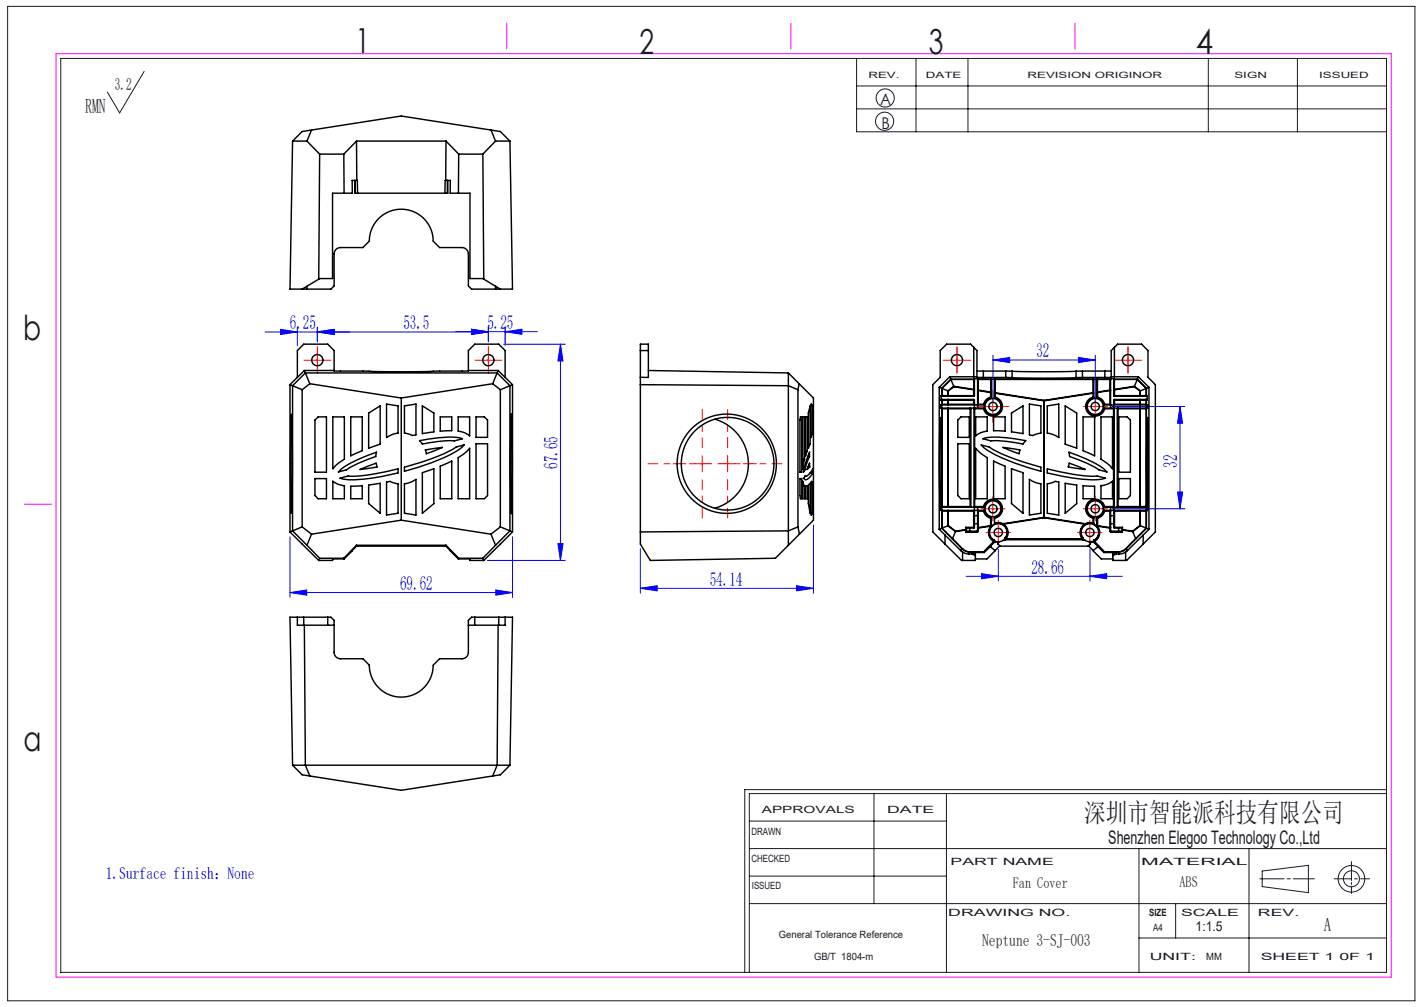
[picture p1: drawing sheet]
<svg xmlns="http://www.w3.org/2000/svg" width="297mm" height="210mm" viewBox="0 0 297 210" stroke-linecap="round" stroke-linejoin="round" font-family="sans-serif">
<g fill="none" stroke="#191924" stroke-width=".21">
<path d="M1.6 1.3h293.5v207.4h-293.5zM12.7 12.2h276.5v190.6h-276.5zM30.1 14.9l-5.1 8.6-2.6-4.3M178.7 12.2v15.3h110.5M178.7 17.9h110.5M191.1 12.2v15.3M201.9 12.2v15.3M252 12.2v15.3M270.6 12.2v15.3M178.7 22.7h110.5M156.3 177h132.9M156.3 171.2h41.1"/>
<path d="M182.3 165.5v22.9M197.4 165.5v37.3M237.6 177v25.8M260.5 177v25.8M281.9 179.7v4M289.2 165.5h-132.9v37.3M289.2 164.7h-133.9v38.1M156.3 188.4h132.9M156.3 182.7h41.1M237.6 195.6h51.6M245.2 188.4v7.2M262.8 183.3h5"/>
<path d="M263.3 181.6l9.6-1.1v5.7l-9.6-1.3zM268.5 183.3h.6M269.7 183.3h4.4M278.3 183.3h3.6M281.9 184v.4M281.9 184.8v1.5M282.5 183.3h.6M283.8 183.3h1.9"/>
<circle cx="184.5" cy="25.3" r="1.89"/>
<circle cx="184.6" cy="20.4" r="1.89"/>
<circle cx="281.9" cy="183.3" r="1.67"/>
<circle cx="281.9" cy="183.3" r="2.77"/>
</g>
<path d="M11.7 11.2h278.5v192.6h-278.5zM105.7 4.8v5.4M165 4.8v5.4M224.2 4.8v5.4M5.1 105.1h5.7" fill="none" stroke="#f0f" stroke-width=".21"/>
<g fill="none" stroke="#00f" stroke-width=".21">
<path d="M58.5 68.7l3.5 .5-3.5 .6zM62 68.2v3.9M66.2 69.2l3.5-.5v1.1zM66.2 68.2v3.1M95.1 69.2h17M98.4 68.7l3.5 .5-3.5 .6zM98.4 68.6l3.5 .6-3.5 .5zM101.9 69.2h-46.6M101.9 68.2v3.1M105 71.8h12.9M105.4 69.2l3.5-.6v1.1zM105.4 68.2v3.9"/>
<path d="M116.9 71.8v45.1M116.9 71.8l.5 3.5h-1zM207.1 75.1l3.5-.6v1.1zM207.1 74.1v9.7M207.1 75.1h21.3M224.9 74.5l3.5 .6-3.5 .5zM228.4 74.1v9.7M232 84.8h15.1M246.1 84.8v21.3M246.1 84.8l.6 3.5h-1.1zM60.5 111.9v12.7M101.7 116.9h16.2"/>
<path d="M106.9 111.9v12.7M116.4 113.4h1l-.5 3.5zM133.6 114.5v9.2M169.7 109.5v14.2M204.7 119.6l3.5 .6-3.5 .5zM208.2 114.6v6.6M227.3 114.6v6.6M232 106.1h15.1M245.6 102.6h1.1l-.6 3.5zM60.5 123.6l3.5-.6v1.1zM60.5 123.6h46.4M103.4 123l3.5 .6-3.5 .5z"/>
<path d="M133.6 122.7l3.5-.6v1.1zM133.6 122.7h36.1M166.2 122.1l3.5 .6-3.5 .5zM201.5 120.2h32.5M227.3 120.2l3.5-.6v1.1z"/>
</g>
<path d="M143.1 96.7h-8M146.4 93.4v-8M148.4 96.7h-8M149.8 96.7h8M151.8 93.4v-8M155.1 96.7h8M146.4 100v8M151.8 100v8" fill="none" stroke="#f00" stroke-width=".21" stroke-dasharray="30.5 1.3 1.3 1.3" stroke-dashoffset="28.4"/>
<g fill="none" stroke="#f00" stroke-width=".21" stroke-dasharray="30.5 1.3 1.3 1.3">
<path d="M64.5 75.1h-1.1M66.2 73.4v-1.1M66.2 76.8v1.1M67.9 75.1h1.1M100.2 75.1h-1.2M101.9 73.4v-1.1M101.9 76.8v1.1M103.5 75.1h1.2M197.9 75.1h-1.1M199.6 73.4v-1.1M199.6 76.8v1.1M201.3 75.1h1.1"/>
<path d="M233.6 75.1h-1.2M235.3 73.4v-1.1M235.3 76.8v1.1M236.9 75.1h1.2M205.4 84.8h-1.6M207.1 83.1v-1.7M207.1 86.4v1.7M208.8 84.8h1.6M226.8 84.8h-.9M228.4 83.1v-.9M228.4 86.4v.9M230.1 84.8h.9"/>
<path d="M205.4 106.1h-.8M206.5 111h-.8M207.1 104.4v-.8M207.1 107.8v.8M208.2 109.4v-.9M208.2 112.7v.9M208.8 106.1h.8M209.9 111h.8M225.6 111h-.8M226.8 106.1h-.9M227.3 109.4v-.9M227.3 112.7v.9"/>
<path d="M228.4 104.4v-.8M228.4 107.8v.8M229 111h.8M230.1 106.1h.9"/>
</g>
<g fill="none" stroke="#f00" stroke-width=".21">
<path d="M64.5 75.1h3.4M66.2 73.4v3.4M100.2 75.1h3.3M101.9 73.4v3.4M197.9 75.1h3.4M199.6 73.4v3.4M233.6 75.1h3.3M235.3 73.4v3.4M144.8 96.7h3.3M146.4 95v3.4M150.1 96.7h3.3M151.8 95v3.4"/>
<path d="M205.4 84.8h3.4M207.1 83.1v3.3M226.8 84.8h3.3M228.4 83.1v3.3M205.4 106.1h3.4M206.5 111h3.4M207.1 104.4v3.4M208.2 109.4v3.3M225.6 111h3.4M226.8 106.1h3.3M227.3 109.4v3.3M228.4 104.4v3.4"/>
</g>
<g fill="#00f">
<path d="M66.2 69.2l3.5-.5v1.1zM98.4 68.7l3.5 .5-3.5 .6zM207.1 75.1l3.5-.6v1.1zM224.9 74.5l3.5 .6-3.5 .5zM204.7 119.6l3.5 .6-3.5 .5zM227.3 120.2l3.5-.6v1.1z"/>
<path d="M133.6 122.7l3.5-.6v1.1zM166.2 122.1l3.5 .6-3.5 .5z"/>
<path d="M98.4 68.6l3.5 .6-3.5 .5zM105.4 69.2l3.5-.6v1.1z"/>
<path d="M58.5 68.7l3.5 .5-3.5 .6zM66.2 69.2l3.5-.5v1.1z"/>
<path d="M116.4 113.4h1l-.5 3.5zM116.9 71.8l.5 3.5h-1z"/>
<path d="M246.1 84.8l.6 3.5h-1.1zM245.6 102.6h1.1l-.6 3.5z"/>
<path d="M60.5 123.6l3.5-.6v1.1zM103.4 123l3.5 .6-3.5 .5z"/>
</g>
<g fill="none" stroke="#000" stroke-width=".3">
<path d="M61 29.4l-.5 30.9h8.5l.7-.7v-6.6a1.33 1.33 0 0 1 1.3-1.4h4.7l1.3-1.3a6.7 6.7 0 0 1 6.7-6.7 6.7 6.7 0 0 1 6.7 6.7l1.3 1.3h4.7a1.33 1.33 0 0 1 1.3 1.4v6.6l.7 .7h8.5l-.5-30.9M61 29.4h3M64 29.4l2.7 2.7M65 27.1l18.7-2.9 20.7 3.2 2 2M65 27.1l-1 2.3M65 27.1l-2 .3-2 2M66.7 32.1l-.2 26.1M66.7 32.1h5M71.7 32.1l.1 8.2M74 37.6l.1 2.7M74.1 37.6v2.7M74.4 29.4h18.6"/>
<path d="M74.4 29.4l-2.7 2.7M74.4 29.4v8.2M93 29.4v8.2M93 29.4l2.7 2.7M93.3 37.6v2.7M93.4 37.6l-.1 2.7M95.7 32.1l-.1 8.2M95.7 32.1h5M100.7 32.1l.2 26.1M102.4 27.1l1 2.3M103.4 29.4h3M103.4 29.4l-2.7 2.7"/>
<path d="M64 59.7v.6M74.1 40.3h19.2M74.6 40.3l-.1-2.7h-1.1l.1 2.7h-4.1v17.8h-2.7l-3.7 2.2M92.8 40.3l.1-2.7h1v2.7h4.1v17.8h2.7l3.7 2.2M103.4 59.7v.6M62 78.7l-1.5 1.5M63.5 77.3l-1.5 1.4v-5.6l1.4-1.3h5l1.3 1.3v4.3l13.6 .1 14.4-.1v-4.3l1.3-1.3h5l1.4 1.3v5.6M63.5 77.3l1.1 2.7M63.5 77.3h6.2M97.7 77.3h6.2M103.9 77.3l-1.1 2.7M103.9 77.3l3 2.9"/>
<path d="M133.6 73.1h1.6M135.2 77.3l29.2 .5M164.4 77.8l5.3 5.2v25.5l-8 7.9-26.1 .5-2-3.4v-41.7h1.6v6.9h-1.6M164.4 77.8v35.9M198.1 78.6l-2.2 2.2M198.1 78.6h5M198.1 78.6l.8 2M198.3 79.1h.1M198.3 79.1l-1.9 1.9M198.3 79.1h4.8M198.3 79.1l-1.8 1.9M203.1 79l.1 .1v3.4"/>
<path d="M203.1 79.1l.1 .1-.1-.1M203.1 79.1h.1M203.1 72.4v6.2M203.1 79v2.2M203.1 79h.9M203.1 78.6h.7M203.8 77.4h1.3M204 79l-.1 .1v6M204 79.1l-.1 .1 .1-.1M204 79.1h.1M204 79.1h27.5M204 79v2.4"/>
<path d="M204 79.1h2.6M205.1 78.7h-1.3v-5.6l-1.4-1.3h-5l-1.3 1.3v5.6l-1.5 1.5v30.7l2.5 2.6M205.1 77.4h4.7M205.1 78.7h4.7M205.1 77.4v1.3M206.6 79.1l.2 .1M206.6 79.1h.1M206.6 79.1v2.7M206.8 79.2l-.1 3.8M207.4 79.2l.1 3.8M207.6 79.1l-.2 .1M207.6 79.1h.1"/>
<path d="M207.6 79.1v2.8M207.6 79.1h20.4M209.8 78.7h1.3M209.8 77.4v1.3M209.8 77.4h1.3M211.1 78.7l6.3 .2 7-.2M211.1 77.4l6.3 .1 7-.1M211.1 77.4v1.3M224.4 77.4v1.3M225.8 77.4h4.6M225.8 78.7h4.6M225.8 78.7h-1.4"/>
<path d="M225.8 77.4v1.3M225.8 77.4h-1.4M228 79.1l.1 .1M228 79.1h.1M228 79.1v2.8M228.1 79.2l-.1 3.8M228.8 79.2l.1 3.8M228.9 79.1l-.1 .1M228.9 79.1h.1M228.9 79.1v2.7M228.9 79.1h2.6M230.4 78.7h1.4v-5.6l1.3-1.3h5l1.3 1.3v5.6l1.6 1.5v30.7l-2.6 2.6"/>
<path d="M230.4 77.4v1.3M231.5 79l.1 .1v6M231.5 79.1l.1 .1-.1-.1M231.5 79.1h.1M231.5 79h.9M231.5 79v2.4M231.8 77.4h-1.4M232.4 79l-.1 .1v3.4M232.4 79.1l-.1 .1 .1-.1M232.4 79.1h.1M232.4 78.6h5M232.4 79.1h4.8"/>
<path d="M232.4 78.6h-.6M232.4 72.4v6.2M232.4 79v2.2M237.2 79.1h-4.8M237.2 79.1l1.9 1.9M237.4 78.6l-.8 2M237.4 78.6l2.2 2.2M60.5 80.2l2.5 1.1M60.5 80.2v30.7M60.8 86.4l.2 10.3-.2 10.4-.2-10.4zM63 81.3v28.6M64.6 80l-1.6 1.3"/>
<path d="M64.6 80l19.1 3M65.7 99.8h2.4v4.2h-1.7l-.7-.7zM66.4 86.9h1.7v11.6h-2.4v-10.9zM69.4 86.9h2.4v8.9l-1.8 1.3-.6 .7zM70.9 99.7l1.7-.4 2.6-.1 2.6-.3 5.2-1.1v.8a30.8 30.8 0 0 1-11.6 1.3zM71.2 97.8a23.6 23.6 0 0 1 7.3-3.5l-.1 .9a24.7 24.7 0 0 0-6.1 2.8l-1.7 .4zM73.2 86.9h2.4v7.1l-2.4 1.1zM75.1 97.9l3.3-1.3 .3 .8zM76.9 86.1l2.4-1.5v8l-2.4 .9zM80.6 84.3l2.4 .3v5.7a5.3 5.3 0 0 0-2.4 .9zM83.7 83v25.5M84.4 97.4a38.6 38.6 0 0 0 10.7-4.2l1.7-.4a9.9 9.9 0 0 1-4.1 2.6l-2.8 1.1-5.5 1.8z"/>
<path d="M84.4 84.6l2.4-.3v6.4l-.7 .1-1.7-.5zM87.5 91.9a21.7 21.7 0 0 1 8.5-.6l.5 .2-1.7 .4a21.3 21.3 0 0 0-6.7 .7zM88.1 84.6l2.4 1.5v4l-2.4 .3zM88.1 98.6l2.4-.9v7.3l-2.4 2zM88.7 93.8l3.6-.5-3.4 1.3zM91.8 86.9h2.4v2.9l-2.4 .1zM91.8 97.2l2.4-1v7.8h-2.4zM95.6 95.4l1.7-1.2 .7-.7v10.5h-2.4zM95.6 86.9h2.4v4a4.1 4.1 0 0 0-2.4-1zM99.3 86.9h1.7l.7 .7v3.6h-2.4zM99.3 92.5h2.4v10.8l-.7 .7h-1.7zM102.8 80l-19.1 3"/>
<path d="M102.8 80l1.6 1.3M104.4 81.3v28.6M106.7 86.3l.2 10.4-.2 10.4-.2-10.4zM106.9 80.2l-2.5 1.1M106.9 80.2v30.7M133.6 80.2l30.8 .2 2 .9M149.1 87.4a9.7 9.7 0 0 1 7 9.3 9.7 9.7 0 0 1-7 9.3M166.4 81.3v28.6M166.7 80l-.3 1.3M166.8 99.8h.4v4.2h-.3l-.1-.7zM166.9 86.9h.3v11.6h-.4zM167.4 86.9h.4v8.9l-.4 2z"/>
<path d="M167.4 95.8h.4M167.7 98h.2M167.9 99.3h.2M167.9 99.3h.2l.4-.2 1.1-1.3v.8a2.42 2.42 0 0 1-1.6 1.5l-.3-.4zM168 86.9h.4v7.1l-.4 1.1zM168 94h.4M168.5 95.2h.3M168.5 97.4h.4M168.6 92.6h.4M168.8 95.2l-.9 2.8M168.8 95.2v-.9l-.8 2.4-.4 1.7 .3-.4M168.8 96.6v.3a.78 .78 0 0 1-.5 1z"/>
<path d="M168.9 98.6h.7M169 92.6v-8l-.4 1.5v7.4l.4-.9M169 92.6h.1M169.2 90.3h.4M169.2 84.6h.4M169.6 84.6l-.4-.3v6.9l.4-.9M169.6 84.6v5.7M195.9 80.8v29.6M195.9 80.8l1.8 .7M196 85v.1h.4M196 84.6v.4M196 84.6h.4"/>
<path d="M196 85h.4M196.1 87l.2 9.3-.2 10.1-.2-9.7zM196.3 82.5l.1 .1h6.7M196.3 82.5h1.4M196.3 82.5v.9M196.3 83.4h1.4M196.4 84.4h-.4v.2M196.4 85v.1M196.4 84.4v.2M196.4 84.3l.1 .1h7.4M196.4 84.6v.4M196.4 85.1v20.7"/>
<path d="M196.4 84.3h1.3M196.4 85.2h1.3M196.4 83.4l.2-.1-.1 .1M196.4 82.5l.2 .1-.1-.1M196.4 85.2l.2-.1-.1 .1M196.4 84.3l.2 .1-.1-.1M196.4 82.5h.1M196.4 84.3h.1M196.4 83.4h.1M196.4 85.2h.1M196.4 81h.1M196.4 81v1.5"/>
<path d="M196.4 83.4v1M196.5 81v1.5M196.5 83.4v.9M196.5 85.2v20.4M197.7 81.5h.1M197.7 82.5l.1 .1v-.1M197.7 84.3l.1 .1v-.1M197.7 83.4l.1-.1v.1M197.7 85.2l.1-.1v.1M197.7 84.3h.1M197.7 85.2h.1M197.7 82.5h.1"/>
<path d="M197.7 83.4h.1M197.7 81.5l.1 .1M197.7 81.5v1M197.7 83.4v.9M197.7 85.2v20.4M197.8 82.5h5.3M197.8 83.4h5.3M197.8 84.3h5.3M197.8 85.2h4.5M197.8 81.6v.9M197.8 83.4v.9M197.8 85.2v20.4"/>
<path d="M198.9 80.6l4.2 .6M198.9 80.6h.1M198.9 80.6v.1M198.9 80.6l-1.2 .9M198.9 80.7l-1.1 .9M198.9 80.7l4.2 .6M199.8 92.5h2.4v11.5h-1.8l-.6-.7zM200.4 86.9h1.8v4.3h-2.4v-3.6zM202.3 85.2l.1-.1 .1 .1M202.3 85.2h.2M202.3 85.2v20.4M202.5 85.2v20.4"/>
<path d="M203.1 84.3l.1 .1M203.1 82.5v.1M203.1 82.5h.1M203.1 83.4h.1M203.1 81.3v1.2M203.1 83.4v.9M203.1 83.3h-6.7l-.1 .1M203.1 83.3l.1 .1M203.1 81.2l.1 .1h-.1M203.1 83.3v.1M203.1 81.2v.1M203.2 85.2l.1-.1v.1"/>
<path d="M203.2 85.2h.1M203.2 85.2v20.4M203.2 82.5l-.1 .1M203.2 83.4v1.7M203.3 85.2h1.8M203.3 85.2v20.4M203.5 86.9h2.4v3a4.1 4.1 0 0 0-2.4 1zM203.5 93.5l.6 .7 1.8 1.2v8.6h-2.4zM204 84.3h-.1l.1 .1M204 84.3v.1M204 84.3h1.1M204 81.4v2.9"/>
<path d="M204 81.4l2.6 .5M204 81.4h-.1h.1M204 81.4h.1M204 81.4l2.6 .4M204.7 92.8l1.6 .4a38.6 38.6 0 0 0 10.8 4.2v.9a37.1 37.1 0 0 1-11.5-4.6zM205 91.5l.5-.2a21.7 21.7 0 0 1 8.4 .6l-.5 .7-1.7-.3a18.5 18.5 0 0 0-5-.4zM205.1 84.3l.1 .1 .1-.1M205.1 84.3h.2M205.3 84.3h.1M205.3 85.2l-.1-.1-.1 .1M205.3 85.2h-.2M205.3 85.2l-8.8-.1-.1 .1"/>
<path d="M205.3 84.3l-1.3 .1M205.3 85.2h.1M206.6 82.8h.2l-.1 .2M206.6 82.8l-.9 .6-.6 .9M206.6 82.8l.1 .2M206.6 81.9v.9M206.6 81.8l.2 .1h-.2M206.6 81.8v.1M206.7 83h.1M206.7 83a1.87 1.87 0 0 0-1.4 1.3M206.7 83a1.82 1.82 0 0 0-1.4 1.3M207.2 96.2l2.4 1v6.8h-2.4z"/>
<path d="M207.2 86.9h2.4v3l-2.4-.1zM207.5 83a1.82 1.82 0 0 1 .9 3.1 1.82 1.82 0 0 1-3.1-.9M207.5 83h.1M207.5 83a1.87 1.87 0 0 1 .9 3.1 1.87 1.87 0 0 1-3.1-.9M207.5 82.8h-.1l.1 .2M207.5 82.8a2 2 0 0 1 1 3.4 2 2 0 0 1-3.4-1M207.5 82.8v.2M207.5 82l10.2 1.6M207.5 82v.8M207.6 81.9l-.2 .1h.1M207.6 81.9l-.1 .1M207.6 81.9l10.2 1.6"/>
<path d="M209.2 93.3l3.5 .5-.2 .8zM211 97.7l2.4 .9v8.4l-2.4-2zM211 86.1l2.4-1.5v5.8l-2.4-.3zM214.7 100a5.3 5.3 0 0 0 2.4 .9v6.1l-2.4 .4zM214.7 84.3l2.4 .3v5.7l-1.7 .5-.7-.1zM217.7 83.6h.1M217.7 83.6v24.3M217.8 83.5l-.1 .1M217.8 83.5v.1M217.8 83.6v24.3M218.4 97.8l5.2 1.1 2.6 .3 2.7 .1 1.6 .4-.4 .2a21.5 21.5 0 0 1-8.3-.5l-3.4-.8zM218.4 84.6l2.4-.3v6.9a5.3 5.3 0 0 0-2.4-.9z"/>
<path d="M222.2 84.6l2.4 1.5v7.4l-2.4-.9zM222.9 94.3a28.5 28.5 0 0 1 7.4 3.5l.6 .6-1.7-.4a24.7 24.7 0 0 0-6.1-2.8zM223 96.6l3.3 1.3-3.5-.5zM225.9 86.9h2.4v8.2l-2.4-1.1zM228 81.9l.1 .1h-.1M228 81.9v.1M228 81.9l-10.2 1.6M228 82.8h.1l-.1 .2M228 82.8a2 2 0 0 0-1 3.4 2 2 0 0 0 3.4-1M228 82.8v.2M228 82v.8M228 82l-10.2 1.6"/>
<path d="M228 83a1.87 1.87 0 0 0-.9 3.1 1.87 1.87 0 0 0 3.1-.9M228 83h.1M228 83a1.82 1.82 0 0 0-.9 3.1 1.82 1.82 0 0 0 3.1-.9M228.9 83a1.82 1.82 0 0 1 1.3 1.3M228.9 83h.1M228.9 83a1.87 1.87 0 0 1 1.3 1.3M228.9 81.8l-.1 .1h.1M228.9 81.8v.1M228.9 82.8h-.1l.1 .2M228.9 82.8l1 .6 .5 .9M228.9 82.8v.2M228.9 81.9v.9"/>
<path d="M229.6 86.9h2.4v10.9l-.6-.7-1.8-1.3zM230.2 85.2l8.8-.1 .1 .1M230.2 85.2h.1M230.2 84.3l1.3 .1M230.2 84.3h.1M230.2 85.2l.2-.1v.1M230.2 85.2h.2M230.4 84.3v.1l-.2-.1M230.4 84.3h-.2M230.4 84.3h1.1M230.4 85.2h1.9M231.5 81.4h.1h-.1"/>
<path d="M231.5 81.4h.1M231.5 81.4l-2.6 .4M231.5 84.3h.1l-.1 .1M231.5 84.3v.1M231.5 81.4v2.9M231.5 81.4l-2.6 .5M231.6 84.4h.7M232.3 85.2l-.1-.1 .2 .1M232.3 85.2h.1M232.3 85.2v20.4M232.3 82.5l.1 .1M232.3 82.5h.2"/>
<path d="M232.3 83.4h.2M232.3 83.4v1.7M232.4 85.2v20.4M232.4 83.3h6.7l.1 .1M232.4 83.3l-.1 .1M232.4 81.2l-.1 .1h.2M232.4 83.3l.1 .1M232.4 81.2l.1 .1M232.5 84.3h-.2l.1 .1M232.5 84.3l-.1 .1M232.5 82.5l-.1 .1M232.5 82.5h5.3"/>
<path d="M232.5 83.4h5.3M232.5 84.3h5.3M232.5 81.3v1.2M232.5 83.4v.9M233 85.2l.2-.1v.1M233 85.2h.2M233 85.2v20.4M233.2 85.2h4.6M233.2 85.2v20.4M233.4 86.9h1.7l.7 .7v10.9h-2.4zM233.4 99.8h2.4v3.5l-.7 .7h-1.7zM236.6 80.7l1.2 .9"/>
<path d="M236.6 80.7l-4.1 .6M236.6 80.6v.1M236.6 80.6l1.2 .9M236.6 80.6h.1M236.6 80.6l-4.2 .6M237.8 83.4l-.1-.1 .1 .1M237.8 85.2l-.1-.1 .1 .1M237.8 82.5l-.1 .1 .1-.1M237.8 84.3l-.1 .1 .1-.1M237.8 84.3h.1M237.8 85.2h.1M237.8 82.5h.1"/>
<path d="M237.8 83.4h.1M237.8 81.6v.9M237.8 83.4v.9M237.8 85.2v20.4M237.8 81.5v.1M237.8 82.5h1.4M237.8 83.4h1.4M237.8 84.3h1.3M237.8 85.2h1.3M237.8 81.5v1M237.8 81.5h.1M239.1 83.4l-.1-.1 .1 .1"/>
<path d="M239.1 82.5l-.1 .1 .1-.1M239.1 85.2l-.1-.1 .1 .1M239.1 84.3l-.1 .1 .1-.1M239.1 83.4h.1M239.1 85.2h.1M239.1 82.5h.1M239.1 84.3h.1M239.1 83.4v.9M239.1 85.2v20.4M239.1 81v1.5M239.1 83.4v1M239.1 84.4h.4v.2"/>
<path d="M239.1 85v.1M239.1 84.4v.2M239.1 84.3l-.1 .1h-6.6M239.1 84.6v.4M239.1 85.1v20.7M239.1 84.6h.4M239.1 85h.4M239.2 82.5l-.1 .1h-6.7M239.2 82.5v.9M239.3 87l.2 9.7-.2 9.7-.2-9.3zM239.5 85v.1h-.4M239.5 84.6v.4"/>
<path d="M239.6 80.8v29.6M239.6 80.8l-1.8 .7M60.5 110.9l6 6M63 109.9l2 1.5M63 109.9l-2.5 1M64 113.7l2.7 2.7M64 113.7l-3-3v-30.3l2.7-2.6h40l2.7 2.6v30.3l-3 3M65 111.4l-1 2.3M66.7 116.4h5M66.7 116.4l-.2 .5M69.4 100.4a4.5 4.5 0 0 0 2.4 .9v2.7h-2.4zM71.7 116.4l.1 .2"/>
<path d="M71.8 116.6h-2.4v.3h-2.9M73.2 101.4l2.4-.1v2.7h-2.4zM74.4 113.7h18.6M74.4 113.7l-2.7 2.7M74.4 113.7v.1M74.4 113.8l-2.6 2.8M74.4 113.8h18.6M76.9 101.2l2.4-.4v6.2l-2.4-2zM80.6 100.5l.7-.1 1.7 .5v6.1l-2.4 .4zM83.7 108.5l18.7 2.9M83.7 108.5l-18.7 2.9M84.4 100.9a5.3 5.3 0 0 0 2.4-.9v7.4l-2.4-.4z"/>
<path d="M93 113.8l2.6 2.8M93 113.7l2.7 2.7M93 113.7v.1M95.6 116.6h2.4v.3h2.9M95.7 116.4h5M95.7 116.4l-.1 .2M100.7 116.4l.2 .5M102.4 111.4l1 2.3M103.4 113.7l-2.7 2.7M104.4 109.9l-2 1.5M104.4 109.9l2.5 1M106.9 110.9l-6 6"/>
<path d="M166.4 109.9l-2 .8-30.8 .2M166.4 109.9l.3 1.5M167.4 100.4l.4 .9v2.7h-.4zM167.4 101.3h.4M168.1 101.4l.3-.1v2.7h-.4l.1-2.6M168.6 101.2l.4-.4v6.2l-.4-2zM169.2 107h.4M169.2 100.9h.4M169.6 100.9l-.3-.5-.1 .1v6.9l.4-.4M169.6 100.9v6.1M195.9 110.4l1.2 1.2M196.3 106.3l.1 .1"/>
<path d="M196.3 105.9v.4M196.3 106.3h.1M196.3 105.9h.1M196.4 105.8l-.1 .1M196.4 106.3v.1M196.4 105.8v.1M196.4 105.6l.1 .2 8.8-.1M196.4 106.6h1.3M196.4 105.9v.4M196.4 106.4v3.8M196.4 105.6h1.3M196.4 106.6l.2-.2-.1 .2"/>
<path d="M196.4 105.6l.2 .2-.1-.2M196.4 105.6h.1M196.4 106.6h.1M196.4 110.2l2.2 2.1M196.5 110.1l-.1 .1M196.5 106.6v3.5M196.5 110.1l2.2 2.2M197.1 111.6v1.9M197.1 111.6l3.3 3.2M197.1 113.5l3.5 3.4h.2M197.7 109.6l-1.8 .8M197.7 109.6l1.6 1.3"/>
<path d="M197.7 105.6l.1 .2v-.2M197.7 106.6l.1-.2v.2M197.7 109.6h.1M197.7 105.6h.1M197.7 106.6h.1M197.7 106.6v3M197.8 109.6h-.1M197.8 106.6h5.3M197.8 105.6h4.5M197.8 109.6l1.5 1.2M197.8 106.6v3M198.6 112.3l2.1 2.2"/>
<path d="M198.7 112.3h-.1M198.7 112.3h.1M198.7 112.3l2.1 2.2M199.3 110.9l-.6 1.4M199.3 110.9h.1M199.3 110.8v.1M200.4 114.8l.4 .3M200.7 114.5a2.02 2.02 0 0 0 1.4 .6M200.7 114.5h.1M200.7 114.5l-.3 .3M200.8 115.1l.6 .3 .7 .1M200.8 115.1v1.8"/>
<path d="M200.8 114.5l.6 .4 .7 .2M201.4 110.4h.2l-.2 .1M201.4 110.4v.1M201.4 110l.2 .1M201.4 110v.4M201.4 110h1.7M201.4 110.4l-2.1 .4M201.4 111h2.4M201.4 110.5l-2.1 .4M201.4 110.5v.5M201.6 110.1h.1M201.6 110.8l-.2 .2"/>
<path d="M201.6 110.1v.7M201.6 110.8h2.2M201.6 110.1h1.5M202.1 115.1h.1M202.1 115.1v.4M202.1 115.5h.7M202.1 115.1h3.1M202.2 110.1v.7M202.3 105.6l.1 .2 .1-.2M202.3 105.6h.2M202.8 115.2l.6 .4v1.3h-2.6M202.8 115.5l.6 .4"/>
<path d="M202.8 115.2h2.5M202.8 115.2v.3M203.1 110v.1M203.1 110h.1M203.1 106.6v3.4M203.2 105.6l.1 .2v-.2M203.2 105.6h.1M203.2 106.4l-.1 .2M203.2 110l-.1 .1M203.2 107.5v1.7M203.2 105.8v1.7M203.2 109.2v.8"/>
<path d="M203.2 109.2h.7M203.2 107.5h.7M203.3 105.6h1.8M203.8 110.8v.2M203.9 110.6l-.1 .2M203.9 107.5v1.7M203.9 106.4h-7.4l-.1 .2M203.9 110.6l.1 .1M203.9 105.8v1.7M203.9 109.2v1.4M204 110h-.1l.1 .1M204 110v.1"/>
<path d="M204 106.6h1.1M204 106.6v3.4M204 110.7l-.2 .3M204 106.4l1.3 .1M204 106.4l-.1 .1 .1 .1M204 106.4v.2M204 110.1v.6M205.1 105.6l.1 .2 .1-.1M205.1 105.6a2 2 0 0 1 3.4-.9 2 2 0 0 1-1.1 3.4M205.1 105.6l.2 .1M205.1 106.6l.6 .9 .9 .6M205.2 115.1h.1"/>
<path d="M205.2 115.1l.1 .1M205.3 106.5a1.87 1.87 0 0 0 1.4 1.4M205.3 106.5l-.1-.1-.1 .2M205.3 105.7h.1M205.3 105.7a1.87 1.87 0 0 1 3.1-.9 1.87 1.87 0 0 1-.9 3.1M205.3 106.5l-.2 .1M205.3 106.5a1.82 1.82 0 0 0 1.4 1.4M205.3 105.7a1.82 1.82 0 0 1 3.1-.9 1.82 1.82 0 0 1-.9 3.1M205.3 106.5h.1M206.4 114h.2l1 .8M206.4 114v.1M206.4 114.1l-1.1 1.1"/>
<path d="M206.6 109.6v.1M206.6 109.6h.2l-.2 .1M206.6 109.6l-2.6 .4M206.6 108.1v1.5M206.6 114.1h-.2M206.6 109.8a2.05 2.05 0 0 0 .7 3.1M206.6 109.7v.1M206.6 109.7l-2.6 .4M206.7 107.9l.1 .2h-.2M206.7 107.9l-.1 .2M206.7 107.9v2M206.7 107.9h.1"/>
<path d="M206.7 109.8a1.91 1.91 0 0 0 .6 2.9M206.7 109.8v.1M206.7 109.8h-.1M207.1 113.2l.1 .1M207.2 113.3l-.8 .7M207.3 112.9l-2.1 2.2M207.3 112.9h.1M207.3 112.7l.1 .2M207.3 112.7v.2M207.4 112.9l-2.2 2.2M207.4 112.7h-.1M207.4 112.7v.2"/>
<path d="M207.4 109.1l.2 .2M207.4 109.1l.2 .1M207.4 109.1l1.1-.1 .7 .2M207.4 112.9h.1M207.4 112.9l-.3 .3M207.5 107.9l-.1 1.2M207.5 107.9h.1M207.5 107.9l-.1 .2M207.6 109.2v.1M207.6 109.2l.7-.1 .9 .2M207.6 109.3l-.9 .6M208 113l-.9 .2"/>
<path d="M208.4 113l-.3 .4 .6 .5h18.2l.5-.5-.2-.4M208.4 113h-.8l-.4 .3M208.6 113.8l-2.8 2.8h-2.4M209.2 109.3a1.91 1.91 0 0 1 .5 2.9M209.2 112.7l-.8 .3M209.2 109.2v.1M209.2 109.3h.1M209.2 109.3a2.05 2.05 0 0 1 .6 3M209.6 112.2a1.83 1.83 0 0 0-.3-2.7 1.83 1.83 0 0 0-2.7 .6 1.83 1.83 0 0 0 .8 2.6M209.6 112.2l.1 .2M209.7 112.6l-.5 .1M209.7 112.6h16.1"/>
<path d="M209.7 112.4h.2M209.7 112.2h-.1M209.7 112.2l.1 .2M209.7 112.2l.1 .1M209.8 112.4h-.1M209.8 112.3h.1M209.8 112.3h15.9M209.9 112.4l-.2 .2M209.9 112.4l-.7 .3M217.7 107.9l.1 .1M217.7 107.9h.1M217.7 107.9l-8.5 1.3"/>
<path d="M217.8 108l-8.6 1.3M217.8 108l8.5 1.3M217.8 107.9v.1M217.8 107.9l8.5 1.3M218.4 100.9l1.7-.5 .7 .1v6.9l-2.4-.4zM222.2 100.8l2.4 .4v3.8l-2.4 2zM225.6 112.4l.2 .2M225.6 112.4l.7 .3M225.6 112.4h.2M225.7 112.4h.1M225.7 112.3h.1M225.8 112.2h.1"/>
<path d="M225.8 112.2l-.1 .2M225.8 112.2l-.1 .1M225.8 112.6l.5 .1M225.9 101.3l2.4 .1v2.6h-2.4zM225.9 112.2a1.83 1.83 0 0 1 .4-2.7 1.83 1.83 0 0 1 2.6 .6 1.83 1.83 0 0 1-.8 2.6M225.9 112.2l-.1 .2M226.3 109.3a2.05 2.05 0 0 0-.6 3M226.3 109.3h.1M226.3 109.2l.1 .1M226.3 109.2v.1M226.3 112.7l.9 .3M226.4 109.3a1.91 1.91 0 0 0-.6 2.9"/>
<path d="M226.9 113.8l2.8 2.8h2.4M227.2 113h.6l.5 .3M227.6 113l.8 .2M227.9 109.3l.9 .6M227.9 109.2l-.9-.1-.6 .2M227.9 109.2v.1M228 109.1h.1l-.2 .1M228 109.1a2.08 2.08 0 0 0-1.7 .1M228 109.1l-.1 .1M228 108.1v1M228 107.9l.1 .2h-.1M228 107.9v.2"/>
<path d="M228 107.9h.1M228 107.9l.1 1.2-.2 .2M228.1 112.9h.1M228.1 112.9l.3 .3M228.1 112.7h.1M228.1 112.7v.2M228.2 112.9h.1M228.2 112.9l2.1 2.2M228.2 112.7v.2M228.2 112.7l.1 .2M228.3 112.9l2 2.2M228.3 113.3l.8 .7"/>
<path d="M228.4 113.2l-.1 .1M228.8 109.8a1.91 1.91 0 0 1-.6 2.9M228.8 109.8v.1M228.8 109.8h.1M228.9 107.9l-.1 2M228.9 107.9h.1M228.9 107.9l-.1 .2h.1M228.9 107.9v.2M228.9 109.8a2.05 2.05 0 0 1-.6 3.1M228.9 109.7v.1M228.9 109.7l2.6 .4M228.9 114.1h.2"/>
<path d="M228.9 114.1l-.9 .7M228.9 109.6v.1M228.9 109.6h-.1l.1 .1M228.9 108.1v1.5M228.9 109.6l2.6 .4M229.1 114.1l1.1 1.1M229.1 114l-.2 .1M229.1 114v.1M229.6 101.3a4.5 4.5 0 0 0 2.4-.9v3.6h-2.4zM230.2 105.7a1.82 1.82 0 0 0-3.1-.9 1.82 1.82 0 0 0 .9 3.1M230.2 106.5a1.82 1.82 0 0 1-1.3 1.4M230.2 106.5h.1"/>
<path d="M230.2 115.2h2.6M230.2 105.7a1.87 1.87 0 0 0-3.1-.9 1.87 1.87 0 0 0 .9 3.1M230.2 105.7h.1M230.2 106.5a1.87 1.87 0 0 1-1.3 1.4M230.2 106.5l.2-.1v.2M230.2 106.5l.2 .1M230.3 115.1l-.1 .1M230.3 115.1h.1M230.3 115.1h3.1M230.4 105.6v.2l-.2-.1M230.4 105.6a2 2 0 0 0-3.4-.9 2 2 0 0 0 1 3.4M230.4 105.6l-.2 .1"/>
<path d="M230.4 106.6l-.5 .9-1 .6M230.4 106.6h1.1M230.4 105.6h1.9M231.5 110.7l.3 .3M231.5 106.4l.1 .1-.1 .1M231.5 106.4l-1.3 .1M231.5 106.4v.2M231.5 110.1v.6M231.5 110h.1l-.1 .1M231.5 110v.1M231.5 106.6v3.4M231.6 110.6l.2 .2"/>
<path d="M231.6 107.5v1.7M231.6 110.6l-.1 .1M231.6 106.4h.7M231.6 105.8v1.7M231.6 109.2v1.4M231.6 109.2h.7M231.6 107.5h.7M231.8 110.8v.2M231.8 110.8h2.2M231.8 111h2.3M232.3 105.6l-.1 .2 .2-.2M232.3 105.6h.1"/>
<path d="M232.3 110l.1 .1M232.3 107.5v1.7M232.3 110h.2M232.3 105.8v1.7M232.3 109.2v.8M232.4 106.4h6.6l.1 .2M232.4 106.4l-.1 .2h.2M232.4 106.4l.1 .2M232.4 110.1h1.6M232.5 110l-.1 .1M232.5 106.6h5.3M232.5 106.6v3.4"/>
<path d="M232.5 110h1.6M232.8 115.2l-.7 .4v1.3h2.7M232.8 115.5h.6M232.8 115.2v.3M232.8 115.5l-.7 .4M233 105.6l.2 .2v-.2M233 105.6h.2M233.2 105.6h4.6M233.3 110.1v.7M233.4 115.1h.1M233.4 115.1v.4M234 110.8l.1 .2"/>
<path d="M234 110.1h.1M234 110.1v.7M234.1 110.5l2.2 .4M234.1 110.5v.5M234.1 110.4h-.1l.1 .1M234.1 110.4v.1M234.1 110l-.1 .1M234.1 110v.4M234.1 110.4l2.1 .4M234.7 114.5l-.6 .4-.7 .2M234.7 114.5h.1M234.8 115.1l-.7 .3-.7 .1"/>
<path d="M234.8 115.1v1.8M234.8 114.5a2.03 2.03 0 0 1-1.4 .6M234.8 114.5l.4 .3M235.2 114.8l-.4 .3M236.2 110.8l.1 .1M236.3 110.9h.1M236.3 110.9l.6 1.4M236.9 112.3h.1M236.9 112.3l-2.2 2.2M236.9 112.3l-2.1 2.2M237.8 106.6l-.1-.2 .1 .2M237.8 105.6l-.1 .2 .1-.2"/>
<path d="M237.8 105.6h.1M237.8 106.6h.1M237.8 109.6h.1M237.8 109.6l-1.6 1.2M237.8 106.6v3M237.8 106.6h1.3M237.8 105.6h1.3M237.8 109.6l1.8 .8M237.8 109.6l-1.5 1.3M238.4 111.6v1.9M238.4 111.6l-3.2 3.2M238.4 113.5l-3.4 3.4h-.2"/>
<path d="M239.1 106.6l-.1-.2 .1 .2M239.1 105.6l-.1 .2 .1-.2M239.1 106.6h.1M239.1 105.6h.1M239.1 110.1v.1M239.1 110.1l-2.2 2.2M239.1 106.6v3.5M239.1 110.2l-2.2 2.1M239.1 105.8l.1 .1M239.1 105.8v.1M239.1 106.3v.1M239.1 105.6l-.1 .2-8.8-.1"/>
<path d="M239.1 105.9v.4M239.1 106.4v3.8M239.1 106.3h.1M239.1 105.9h.1M239.2 106.3l-.1 .1M239.2 105.9v.4M239.6 110.4l-1.2 1.2M62 128.7v1.7h7.7M63.4 128.7v1.7M63.5 130.4l.2 29.2 .9 2.2M68.4 128.7v1.7M99 128.7v1.7"/>
<path d="M103.9 130.4l-.2 29.2-.9 2.2M104 128.7v1.7M105.4 128.7v1.7h-7.7M61 159.6l-.5-30.9h8.5l.7 .7v6.6a1.33 1.33 0 0 0 1.3 1.4h4.7l1.3 1.3a6.7 6.7 0 0 0 6.7 6.7 6.7 6.7 0 0 0 6.7-6.7l1.3-1.3h4.7a1.33 1.33 0 0 0 1.3-1.4v-6.6l.7-.7h8.5l-.5 30.9M61 159.6h45.4M61 159.6l2 2 20.7 3.2 20.7-3.2 2-2"/>
<circle cx="66.2" cy="75.1" r="1.17"/>
<circle cx="101.9" cy="75.1" r="1.17"/>
<circle cx="199.6" cy="75.1" r="1.17"/>
<circle cx="235.3" cy="75.1" r="1.17"/>
<circle cx="151.6" cy="96.7" r="10.4"/>
<circle cx="151.8" cy="96.7" r="9.7"/>
<circle cx="207.1" cy="84.8" r="1.67"/>
<circle cx="207.1" cy="84.8" r=".87"/>
<circle cx="228.4" cy="84.8" r=".87"/>
<circle cx="228.4" cy="84.8" r="1.67"/>
<circle cx="207.1" cy="106.1" r="1.67"/>
<circle cx="207.1" cy="106.1" r=".87"/>
<circle cx="208.2" cy="111" r=".87"/>
<circle cx="227.3" cy="111" r=".87"/>
<circle cx="228.4" cy="106.1" r=".87"/>
<circle cx="228.4" cy="106.1" r="1.67"/>
</g>
<g font-size="7.2" fill="#191924">
<text x="74.1" y="11">1</text>
<text x="133.4" y="11.2">2</text>
<text x="193.7" y="11.3">3</text>
<text x="249.4" y="11.3">4</text>
<text x="4.8" y="70.9">b</text>
<text x="4.9" y="156.5">a</text>
</g>
<text font-size="5.6" fill="#191924" x="226.2" y="171.5">深圳市智能派科技有限公司</text>
<text font-size="4.2" fill="#191924" x="17.8" y="23.5">RMN</text>
<g font-size="4.1" fill="#00f">
<text x="60.5" y="68.6">6.25</text>
<text x="84.1" y="68.6">53.5</text>
<text x="101.6" y="68.6">5.25</text>
<text x="216.2" y="74.5">32</text>
<text x="116.3" y="97.8" transform="rotate(-90 116.3 97.8)">67.65</text>
<text x="245.5" y="97.5" transform="rotate(-90 245.5 97.5)">32</text>
<text x="215.1" y="119.6">28.66</text>
<text x="83.5" y="123">69.62</text>
<text x="148" y="122.1">54.14</text>
</g>
<g font-size="3.9" fill="#191924">
<text x="231.2" y="176">Shenzhen Elegoo Technology Co.,Ltd</text>
<text x="276.1" y="194.2">A</text>
</g>
<g font-size="3.5" fill="#191924">
<text x="24" y="18.7">3.2</text>
<text x="204.8" y="197.3">Neptune 3-SJ-003</text>
</g>
<text font-size="3.5" fill="#00f" x="22.1" y="183.4">1.Surface finish：None</text>
<g font-size="3.4" fill="#191924">
<text x="183.6" y="22">A</text>
<text x="183.8" y="27">B</text>
</g>
<g font-size="3.2" fill="#191924">
<text x="211.3" y="185.2">Fan Cover</text>
<text x="246" y="185.1">ABS</text>
</g>
<text font-size="2.8" fill="#191924" x="249.4" y="194.2">1:1.5</text>
<g font-size="2.1" fill="#191924">
<text x="158.9" y="169.5">APPROVALS</text>
<text x="185" y="169.5">DATE</text>
<text x="156.7" y="174.2">DRAWN</text>
<text x="156.7" y="179.7">CHECKED</text>
<text x="156.8" y="185.4">ISSUED</text>
<text x="198.2" y="180.4">PART NAME</text>
<text x="238" y="180.4">MATERIAL</text>
<text x="197.8" y="191">DRAWING NO.</text>
<text x="239.7" y="191">SIZE</text>
<text x="246.3" y="191">SCALE</text>
<text x="262.4" y="191">REV.</text>
<text x="162.4" y="195.6">General Tolerance Reference</text>
<text x="240.5" y="194.1">A4</text>
<text x="169.8" y="200.2">GB/T 1804-m</text>
<text x="239.8" y="200.2">UNIT:</text>
<text x="251.6" y="200.2">MM</text>
<text x="262.9" y="200.2">SHEET 1 0F 1</text>
</g>
<g font-size="1.8" fill="#191924">
<text x="181.1" y="16.3">REV.</text>
<text x="193.1" y="16.3">DATE</text>
<text x="214.3" y="16.3">REVISION ORIGINOR</text>
<text x="257.5" y="16.3">SIGN</text>
<text x="275.1" y="16.3">ISSUED</text>
</g>
</svg>
